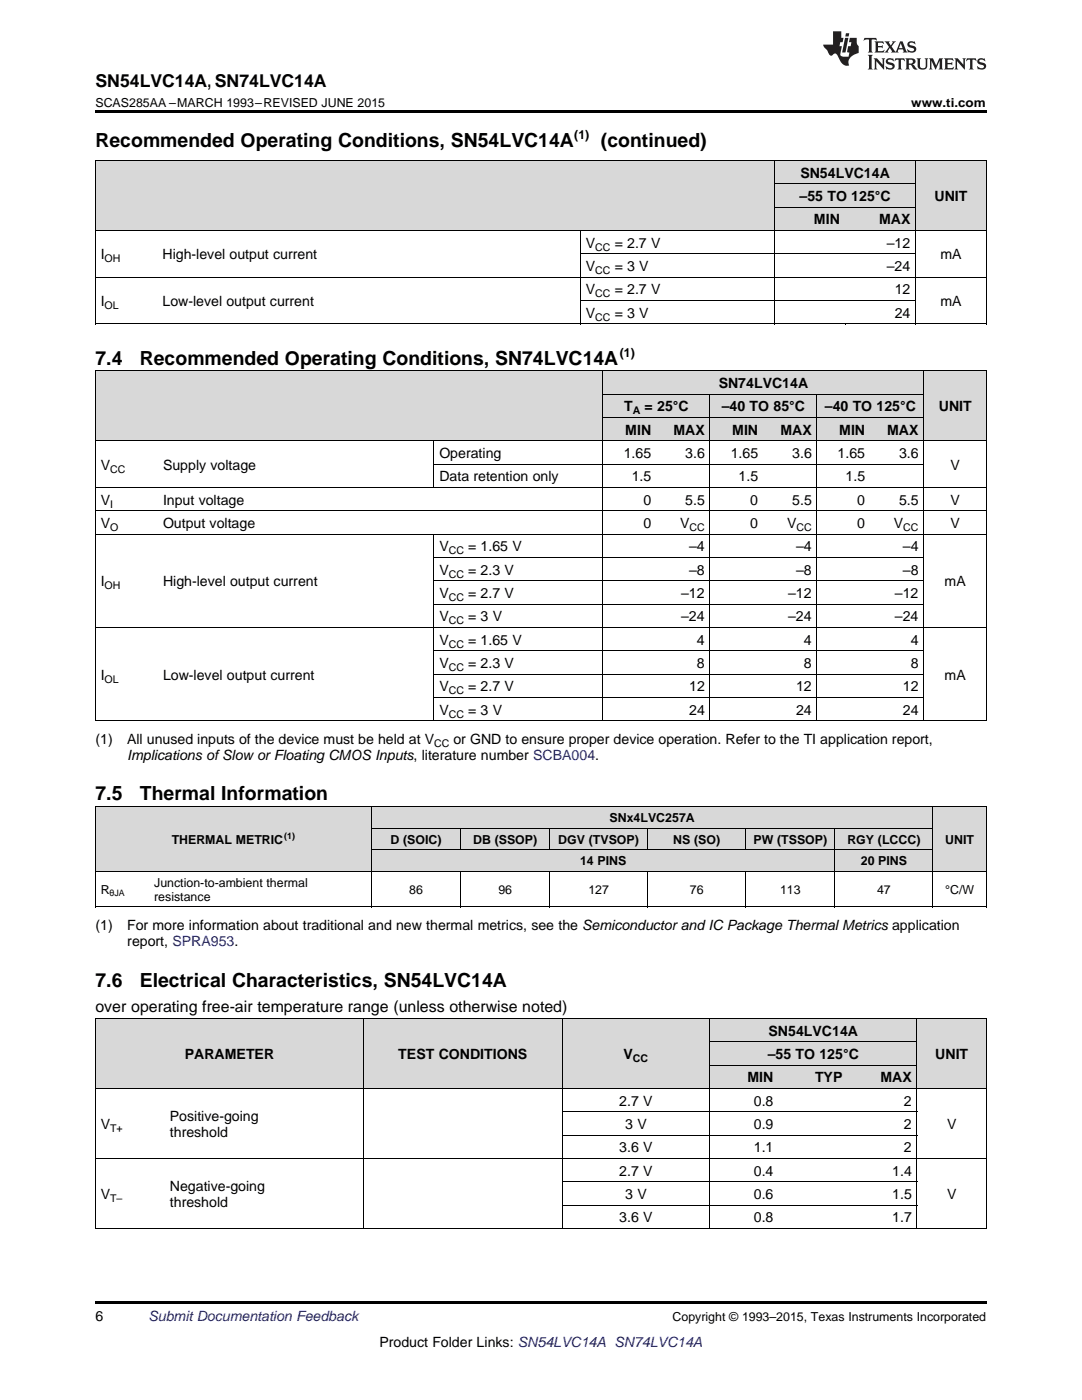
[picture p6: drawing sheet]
<svg xmlns="http://www.w3.org/2000/svg" width="216mm" height="279mm" viewBox="0 0 216 279" stroke-linecap="round" stroke-linejoin="round" font-family="sans-serif">
<g fill="#d8d8d8">
<path d="M19 203.3h13.8v14h-13.8z"/>
<path d="M32.8 203.3h39.7v14h-39.7z"/>
<path d="M72.5 203.3h39.8v14h-39.8z"/>
<path d="M112.3 203.3h29.3v14h-29.3z"/>
<path d="M141.6 212.6h13.8v4.7h-13.8z"/>
<path d="M155.4 212.6h13.8v4.7h-13.8z"/>
<path d="M169.2 212.6h13.8v4.7h-13.8z"/>
<path d="M183 203.3h13.8v14h-13.8z"/>
<path d="M141.6 208h13.8v4.6h-13.8z"/>
<path d="M155.4 208h13.8v4.6h-13.8z"/>
<path d="M169.2 208h13.8v4.6h-13.8z"/>
<path d="M141.6 203.3h13.8v4.7h-13.8z"/>
<path d="M155.4 203.3h13.8v4.7h-13.8z"/>
<path d="M169.2 203.3h13.8v4.7h-13.8z"/>
<path d="M19 161h10.7v12.9h-10.7z"/>
<path d="M29.7 161h44.5v12.9h-44.5z"/>
<path d="M74.2 169.6h17.7v4.3h-17.7z"/>
<path d="M91.9 169.6h17.8v4.3h-17.8z"/>
<path d="M109.7 169.6h19.6v4.3h-19.6z"/>
<path d="M129.3 169.6h19.5v4.3h-19.5z"/>
<path d="M148.8 169.6h17.8v4.3h-17.8z"/>
<path d="M166.6 169.6h19.6v4.3h-19.6z"/>
<path d="M186.2 161h10.6v12.9h-10.6z"/>
<path d="M74.2 165.3h17.7v4.3h-17.7z"/>
<path d="M91.9 165.3h17.8v4.3h-17.8z"/>
<path d="M109.7 165.3h19.6v4.3h-19.6z"/>
<path d="M129.3 165.3h19.5v4.3h-19.5z"/>
<path d="M148.8 165.3h17.8v4.3h-17.8z"/>
<path d="M166.6 165.3h19.6v4.3h-19.6z"/>
<path d="M74.2 161h17.7v4.3h-17.7z"/>
<path d="M91.9 161h17.8v4.3h-17.8z"/>
<path d="M109.7 161h19.6v4.3h-19.6z"/>
<path d="M129.3 161h19.5v4.3h-19.5z"/>
<path d="M148.8 161h17.8v4.3h-17.8z"/>
<path d="M166.6 161h19.6v4.3h-19.6z"/>
<path d="M19 74h12.5v14h-12.5z"/>
<path d="M31.5 74h55.1v14h-55.1z"/>
<path d="M86.6 74h33.8v14h-33.8z"/>
<path d="M120.4 83.4h10.7v4.6h-10.7z"/>
<path d="M131.1 83.4h10.6v4.6h-10.6z"/>
<path d="M141.7 83.4h10.7v4.6h-10.7z"/>
<path d="M152.4 83.4h10.7v4.6h-10.7z"/>
<path d="M163.1 83.4h10.6v4.6h-10.6z"/>
<path d="M173.7 83.4h10.7v4.6h-10.7z"/>
<path d="M184.4 74h12.4v14h-12.4z"/>
<path d="M120.4 78.7h10.7v4.7h-10.7z"/>
<path d="M131.1 78.7h10.6v4.7h-10.6z"/>
<path d="M141.7 78.7h10.7v4.7h-10.7z"/>
<path d="M152.4 78.7h10.7v4.7h-10.7z"/>
<path d="M163.1 78.7h10.6v4.7h-10.6z"/>
<path d="M173.7 78.7h10.7v4.7h-10.7z"/>
<path d="M120.4 74h10.7v4.7h-10.7z"/>
<path d="M131.1 74h10.6v4.7h-10.6z"/>
<path d="M141.7 74h10.7v4.7h-10.7z"/>
<path d="M152.4 74h10.7v4.7h-10.7z"/>
<path d="M163.1 74h10.6v4.7h-10.6z"/>
<path d="M173.7 74h10.7v4.7h-10.7z"/>
<path d="M19 32.1h12.4v14h-12.4z"/>
<path d="M31.4 32.1h84.5v14h-84.5z"/>
<path d="M115.9 32.1h38.7v14h-38.7z"/>
<path d="M154.6 41.4h14.1v4.7h-14.1z"/>
<path d="M168.7 41.4h14v4.7h-14z"/>
<path d="M182.7 32.1h14.1v14h-14.1z"/>
<path d="M154.6 36.8h14.1v4.6h-14.1z"/>
<path d="M168.7 36.8h14v4.6h-14z"/>
<path d="M154.6 32.1h14.1v4.7h-14.1z"/>
<path d="M168.7 32.1h14v4.7h-14z"/>
</g>
<g fill="#000">
<path d="M19 22h177.8v.5h-177.8zM19 64.7h.2zM115.7 64.7h.2zM154.5 64.7h.1zM168.6 64.7h.1zM182.6 64.7h.1zM196.7 64.7h.1zM19 143.9h.2zM86.5 143.9h.1zM120.3 143.9h.1zM131 143.9h.1zM141.6 143.9h.1z"/>
<path d="M152.3 143.9h.1zM162.9 143.9h.2zM173.6 143.9h.1zM184.3 143.9h.1zM196.7 143.9h.1zM19 181h.2zM74 181h.2zM91.8 181h.1zM109.6 181h.1zM129.2 181h.1zM148.7 181h.1zM166.5 181h.1z"/>
<path d="M186.1 181h.1zM196.7 181h.1zM19 259.7h177.8v.5h-177.8z"/>
</g>
<g fill="none" stroke="#000" stroke-width=".2">
<path d="M19 32h177.8M19.1 32.1v32.6M154.5 32.1v32.6M154.6 36.7h28.1M182.7 32.1v32.6M196.8 32.1v32.6M19 55.3h177.8M19 46h177.8M115.8 46v18.7M115.9 60h66.8M115.9 50.7h66.8M154.6 41.4h28.1"/>
<path d="M19 74h177.8M19 64.6h177.8M19.1 74v69.9M120.3 74v69.9M120.4 78.7h64M141.7 78.7v65.2M163 78.7v65.2M184.3 74v69.9M196.8 74v69.9M19 97.3h177.8M19 88h177.8M86.6 88v9.3"/>
<path d="M86.6 92.6h97.8M120.4 83.3h64M19 106.6h177.8M19 101.9h177.8M86.6 106.6v37.3M86.6 115.9h97.8M86.6 111.2h97.8M19 125.2h177.8M86.6 139.2h97.8M86.6 134.5h97.8M86.6 129.9h97.8M86.6 120.6h97.8"/>
<path d="M19 143.8h177.8M19 161h177.8v20M19 173.9h177.8M19.1 161v20M74.1 161v20M74.2 169.6h112M74.2 165.3h112M91.9 165.3v4.3M91.9 173.9v7.1M109.7 165.3v4.3M109.7 173.9v7.1M129.2 165.3v4.3"/>
<path d="M129.2 173.9v7.1M148.8 165.3v4.3M148.8 173.9v7.1M166.6 165.3v15.7M186.1 161v20M19 181h177.8M19 217.2h177.8M19 203.3h177.8M19.1 203.3v41.9M72.5 203.3v41.9M112.2 203.3v41.9M141.6 203.3v41.9"/>
<path d="M141.6 212.6h41.4M141.6 207.9h41.4M183 203.3v41.9M196.8 203.3v41.9M19 231.2h177.8M112.3 235.8h70.7M112.3 226.5h70.7M112.3 221.9h70.7M19 245.2h177.8M112.3 240.5h70.7"/>
</g>
<g fill="#231f20">
<path d="M172.5 7.6l-.1 .5 .4-.2h.6v.1v2.1l-.2 .4h.9l-.2-.4v-2.1l.1-.1h.5l.5 .2-.2-.5zM174.5 8.3l.2 .3v1.5l-.2 .4h1.8l.2-.6a1.04 1.04 0 0 1-1.3 .2v-.7h.6l.3 .2v-.6l-.3 .2h-.6v-.6l.8-.1 .4 .3-.2-.5zM176.5 8.3l.9 1.1-.9 1.1h.8l-.2-.2 .4-.7 .5 .7-.2 .2h1.5l-.2-.2 .2-.4h.9l.1 .4-.2 .2h1l-.3-.3-.7-1.9h-.5l-.9 2-.8-1 .9-1h-.8l.1 .3-.4 .5-.3-.6 .1-.2zM179.7 8.6l.4 1h-.7zM181.3 8.4a.63 .63 0 0 0-.2 .7 .63 .63 0 0 0 .6 .4l.6 .2 .1 .2a.75 .75 0 0 1-.7 .4 .75 .75 0 0 1-.6-.5l.1 .7 .1-.1a1.11 1.11 0 0 0 1.5-.6 1.13 1.13 0 0 0-1.2-.8l-.1-.4a1.04 1.04 0 0 1 1.2 .2l-.2-.5-.2 .1-.4-.2zM173.2 10.9l.2 .4v2.2l-.2 .4h1l-.3-.4v-2.2l.3-.4zM174.3 11.6l.3 .4v1.5l-.3 .4h.8l-.2-.4v-1.3l1.5 1.7v-1.9l.2-.4h-.7l.2 .4v.9l-1.1-1.3zM177 11.8a.62 .62 0 0 0-.2 .7 .62 .62 0 0 0 .6 .4l.6 .1 .1 .3a.76 .76 0 0 1-.7 .3 .76 .76 0 0 1-.7-.4l.2 .7 .1-.1a1.11 1.11 0 0 0 1.5-.6 1.13 1.13 0 0 0-1.2-.8l-.1-.4a1.04 1.04 0 0 1 1.2 .2l-.2-.6-.2 .1-.5-.1zM178.7 11.6l-.2 .6a.61 .61 0 0 1 .8-.3v1.6l-.2 .4h.9l-.2-.4v-1.6a.63 .63 0 0 1 .7 .3l-.1-.6zM180.6 11.6l.3 .4v1.5l-.3 .4h1l-.2-.2-.1-.8 .6 .2a.76 .76 0 0 0 1.2 .7l-1-1a.58 .58 0 0 0 .6-.5 .58 .58 0 0 0-.5-.6zM181.4 11.9h.1a.45 .45 0 0 1 .5 .1 .45 .45 0 0 1 .1 .5l-.8 .2zM182.9 11.6l.2 .2a2.17 2.17 0 0 0 .3 1.9 .99 .99 0 0 0 1.6-.6v-1.1l.2-.4h-.7l.2 .2a1.92 1.92 0 0 1-.2 1.8 .6 .6 0 0 1-.9-.5v-1.1l.2-.4zM185.4 11.6l.2 .4v1.5l-.2 .4h.7l-.2-.4v-1.4l.8 1.8 .8-1.8v1.4l-.2 .4h.9l-.2-.4v-1.5l.2-.4h-.8l-.6 1.5-.6-1.5zM188.4 11.6l.2 .4v1.5l-.2 .4h1.8l.1-.6a1.04 1.04 0 0 1-1.2 .1v-.6h.5l.4 .2v-.6l-.4 .2h-.5v-.7h.8l.3 .3-.1-.6zM190.5 11.6l.2 .4v1.5l-.2 .4h.7l-.2-.4v-1.3l1.5 1.7v-1.9l.2-.4h-.7l.2 .4v.9l-1.1-1.3zM192.9 11.6l-.1 .6a.61 .61 0 0 1 .7-.3l.1 1.6-.3 .4h1l-.3-.4 .1-1.6a.63 .63 0 0 1 .7 .3l-.1-.6zM195.2 11.8a.62 .62 0 0 0-.2 .7 .62 .62 0 0 0 .6 .4l.6 .1 .1 .3a.76 .76 0 0 1-.7 .3 .76 .76 0 0 1-.6-.4l.1 .7 .1-.1a1.11 1.11 0 0 0 1.6-.6 1.13 1.13 0 0 0-1.3-.8l-.1-.4a1.04 1.04 0 0 1 1.2 .2l-.1-.6-.2 .1-.5-.1z"/>
<path d="M166.2 6.3v2.6h-1.9v.4l.8 .9a.91 .91 0 0 0 1 .8 .56 .56 0 0 1 .5-.3 .56 .56 0 0 1 .5 .3l.4 .8a1.53 1.53 0 0 0 1.9 1.2 1.54 1.54 0 0 1 1-2.1l.9-.3v-1.4a1.52 1.52 0 0 1-.4-1.6h-1.3l-.2 .8h.5l-.2 .8h-.5l-.1 1v.2l.4 .1-.2 .8a1.93 1.93 0 0 1-1.6-.3l.3-1.8h-.5l.2-.8h.4l.2-.8h-.4v-1.3zM168.6 7.6l-.6 2.9h.7l.6-2.9zM168.8 6.6l-.1 .7h.6l.2-.7z"/>
</g>
<g font-size="3.9">
<text x="19" y="29.3">Recommended Operating Conditions, SN54LVC14A</text>
<text x="119.9" y="29.3">(continued)</text>
<text x="19" y="72.8">7.4</text>
<text x="27.9" y="72.8">Recommended Operating Conditions, SN74LVC14A</text>
<text x="19" y="159.7">7.5</text>
<text x="27.9" y="159.7">Thermal Information</text>
<text x="19" y="196.9">7.6</text>
<text x="27.9" y="196.9">Electrical Characteristics, SN54LVC14A</text>
</g>
<text font-size="3.5" x="19" y="17.3">SN54LVC14A, SN74LVC14A</text>
<text font-size="3.2" x="19" y="202">over operating free-air temperature range (unless otherwise noted)</text>
<g font-size="2.8">
<text x="159.7" y="35.5">SN54LVC14A</text>
<text x="159.6" y="40.1">–55 TO</text>
<text x="169.9" y="40.1">125°C</text>
<text x="186.5" y="40.1">UNIT</text>
<text x="162.4" y="44.8">MIN</text>
<text x="175.4" y="44.8">MAX</text>
<text x="20.1" y="51.8">I</text>
<text x="32.4" y="51.8">High-level output current</text>
<text x="116.9" y="49.5">V</text>
<text x="122.7" y="49.5">= 2.7 V</text>
<text x="177" y="49.5">–12</text>
<text x="187.6" y="51.8">mA</text>
<text x="116.9" y="54.1">V</text>
<text x="116.9" y="58.8">V</text>
<text x="122.7" y="54.1">= 3 V</text>
<text x="122.7" y="58.8">= 2.7 V</text>
<text x="177" y="54.1">–24</text>
<text x="178.5" y="58.8">12</text>
<text x="20.1" y="61.1">I</text>
<text x="32.4" y="61.1">Low-level output current</text>
<text x="116.9" y="63.4">V</text>
<text x="122.7" y="63.4">= 3 V</text>
<text x="178.5" y="63.4">24</text>
<text x="187.6" y="61.1">mA</text>
<text x="143.4" y="77.4">SN74LVC14A</text>
<text x="124.6" y="82.1">T</text>
<text x="128.6" y="82.1">=</text>
<text x="131.1" y="82.1">25°C</text>
<text x="144" y="82.1">–40 TO 85°C</text>
<text x="164.6" y="82.1">–40 TO</text>
<text x="174.9" y="82.1">125°C</text>
<text x="187.3" y="82.1">UNIT</text>
<text x="124.8" y="86.7">MIN</text>
<text x="134.4" y="86.7">MAX</text>
<text x="146.1" y="86.7">MIN</text>
<text x="155.7" y="86.7">MAX</text>
<text x="167.5" y="86.7">MIN</text>
<text x="177" y="86.7">MAX</text>
<text x="20.1" y="93.7">V</text>
<text x="32.5" y="93.7">Supply voltage</text>
<text x="87.7" y="91.4">Operating</text>
<text x="124.5" y="91.4">1.65</text>
<text x="136.7" y="91.4">3.6</text>
<text x="145.8" y="91.4">1.65</text>
<text x="158.1" y="91.4">3.6</text>
<text x="167.1" y="91.4">1.65</text>
<text x="179.4" y="91.4">3.6</text>
<text x="189.7" y="93.7">V</text>
<text x="20.1" y="100.7">V</text>
<text x="32.5" y="100.7">Input voltage</text>
<text x="87.7" y="96.1">Data retention only</text>
<text x="126" y="96.1">1.5</text>
<text x="128.4" y="100.7">0</text>
<text x="136.7" y="100.7">5.5</text>
<text x="147.4" y="96.1">1.5</text>
<text x="149.7" y="100.7">0</text>
<text x="158.1" y="100.7">5.5</text>
<text x="168.7" y="96.1">1.5</text>
<text x="171.1" y="100.7">0</text>
<text x="179.4" y="100.7">5.5</text>
<text x="189.7" y="100.7">V</text>
<text x="20.1" y="105.4">V</text>
<text x="32.5" y="105.4">Output voltage</text>
<text x="128.4" y="105.4">0</text>
<text x="135.7" y="105.4">V</text>
<text x="149.7" y="105.4">0</text>
<text x="157.1" y="105.4">V</text>
<text x="171.1" y="105.4">0</text>
<text x="178.4" y="105.4">V</text>
<text x="189.7" y="105.4">V</text>
<text x="87.7" y="110">V</text>
<text x="93.4" y="110">= 1.65 V</text>
<text x="137.5" y="110">–4</text>
<text x="158.9" y="110">–4</text>
<text x="180.2" y="110">–4</text>
<text x="20.1" y="117">I</text>
<text x="32.5" y="117">High-level output current</text>
<text x="87.7" y="114.7">V</text>
<text x="87.7" y="119.3">V</text>
<text x="93.4" y="114.7">= 2.3 V</text>
<text x="93.4" y="119.3">= 2.7 V</text>
<text x="135.9" y="119.3">–12</text>
<text x="137.5" y="114.7">–8</text>
<text x="157.3" y="119.3">–12</text>
<text x="158.9" y="114.7">–8</text>
<text x="178.6" y="119.3">–12</text>
<text x="180.2" y="114.7">–8</text>
<text x="188.5" y="117">mA</text>
<text x="87.7" y="124">V</text>
<text x="93.4" y="124">= 3 V</text>
<text x="135.9" y="124">–24</text>
<text x="157.3" y="124">–24</text>
<text x="178.6" y="124">–24</text>
<text x="87.7" y="128.7">V</text>
<text x="93.4" y="128.7">= 1.65 V</text>
<text x="139.1" y="128.7">4</text>
<text x="160.4" y="128.7">4</text>
<text x="181.7" y="128.7">4</text>
<text x="20.1" y="135.6">I</text>
<text x="32.5" y="135.6">Low-level output current</text>
<text x="87.7" y="133.3">V</text>
<text x="87.7" y="138">V</text>
<text x="93.4" y="133.3">= 2.3 V</text>
<text x="93.4" y="138">= 2.7 V</text>
<text x="137.5" y="138">12</text>
<text x="139.1" y="133.3">8</text>
<text x="158.9" y="138">12</text>
<text x="160.4" y="133.3">8</text>
<text x="180.2" y="138">12</text>
<text x="181.7" y="133.3">8</text>
<text x="188.5" y="135.6">mA</text>
<text x="87.7" y="142.6">V</text>
<text x="93.4" y="142.6">= 3 V</text>
<text x="137.5" y="142.6">24</text>
<text x="158.9" y="142.6">24</text>
<text x="180.2" y="142.6">24</text>
<text x="19" y="148.5">(1)</text>
<text x="25.4" y="148.5">All unused inputs of the device must be held at V</text>
<text x="90.5" y="148.5">or GND to ensure proper device operation. Refer to the TI application report,</text>
<text x="25.4" y="151.7">Implications ofSlow or Floating CMOS Inputs, literature number SCBA004.</text>
<text x="19" y="185.6">(1)</text>
<text x="25.4" y="185.6">For more information about traditional and new thermal metrics, see the Semiconductor and IC Package Thermal Metrics application</text>
<text x="25.4" y="188.8">report, SPRA953.</text>
<text x="153.4" y="206.7">SN54LVC14A</text>
<text x="36.9" y="211.3">PARAMETER</text>
<text x="79.5" y="211.3">TEST CONDITIONS</text>
<text x="124.4" y="211.3">V</text>
<text x="153.2" y="211.3">–55 TO 125°</text>
<text x="169.4" y="211.3">C</text>
<text x="186.6" y="211.3">UNIT</text>
<text x="123.6" y="220.7">2.7 V</text>
<text x="149.2" y="216">MIN</text>
<text x="150.4" y="220.7">0.8</text>
<text x="162.6" y="216">TYP</text>
<text x="175.7" y="216">MAX</text>
<text x="180.4" y="220.7">2</text>
<text x="20.1" y="225.3">V</text>
<text x="33.9" y="223.7">Positive-going</text>
<text x="33.9" y="226.9">threshold</text>
<text x="124.8" y="225.3">3 V</text>
<text x="150.4" y="225.3">0.9</text>
<text x="180.4" y="225.3">2</text>
<text x="189" y="225.3">V</text>
<text x="123.6" y="230">3.6 V</text>
<text x="150.4" y="230">1.1</text>
<text x="180.4" y="230">2</text>
<text x="20.1" y="239.3">V</text>
<text x="33.9" y="237.7">Negative-going</text>
<text x="123.6" y="234.6">2.7 V</text>
<text x="124.8" y="239.3">3 V</text>
<text x="150.4" y="234.6">0.4</text>
<text x="150.4" y="239.3">0.6</text>
<text x="178" y="234.6">1.4</text>
<text x="178" y="239.3">1.5</text>
<text x="189" y="239.3">V</text>
<text x="33.9" y="240.9">threshold</text>
<text x="123.6" y="243.9">3.6 V</text>
<text x="150.4" y="243.9">0.8</text>
<text x="178" y="243.9">1.7</text>
<text x="19" y="263.6">6</text>
<text x="75.7" y="268.9">Product Folder Links: SN54LVC14A SN74LVC14A</text>
</g>
<text font-size="2.8" fill="#0000c8" x="29.6" y="263.6">Submit Documentation Feedback</text>
<g font-size="2.5">
<text x="19" y="21.4">SCAS285AA –MARCH 1993–REVISED JUNE 2015</text>
<text x="181.8" y="21.4">www.ti.com</text>
<text x="114.6" y="27.7">(1)</text>
<text x="123.7" y="71.2">(1)</text>
<text x="121.6" y="164">SNx4LVC257A</text>
<text x="34.3" y="168.3">THERMAL METRIC</text>
<text x="77.9" y="168.3">D (SOIC)</text>
<text x="94.4" y="168.3">DB (SSOP)</text>
<text x="111.4" y="168.3">DGV (TVSOP)</text>
<text x="115.7" y="172.6">14 PINS</text>
<text x="134.3" y="168.3">NS (SO)</text>
<text x="150.4" y="168.3">PW (TSSOP)</text>
<text x="169.1" y="168.3">RGY (LCCC)</text>
<text x="171.8" y="172.6">20 PINS</text>
<text x="188.6" y="168.3">UNIT</text>
<text x="20.1" y="178.4">R</text>
<text x="30.8" y="177">Junction-to-ambient thermal</text>
<text x="30.8" y="179.8">resistance</text>
<text x="81.7" y="178.4">86</text>
<text x="99.4" y="178.4">96</text>
<text x="117.4" y="178.4">127</text>
<text x="137.7" y="178.4">76</text>
<text x="155.6" y="178.4">113</text>
<text x="175" y="178.4">47</text>
<text x="188.6" y="178.4">°C/W</text>
<text x="134.2" y="263.6">Copyright © 1993–2015, Texas Instruments Incorporated</text>
</g>
<g font-size="2.1">
<text x="20.9" y="52.4">OH</text>
<text x="118.8" y="50">CC</text>
<text x="118.8" y="54.7">CC</text>
<text x="118.8" y="59.3">CC</text>
<text x="20.9" y="61.7">OL</text>
<text x="118.8" y="64">CC</text>
<text x="126.3" y="82.7">A</text>
<text x="22" y="94.3">CC</text>
<text x="22" y="101.3">I</text>
<text x="22" y="105.9">O</text>
<text x="137.6" y="105.9">CC</text>
<text x="158.9" y="105.9">CC</text>
<text x="180.2" y="105.9">CC</text>
<text x="89.5" y="110.6">CC</text>
<text x="20.9" y="117.6">OH</text>
<text x="89.5" y="115.3">CC</text>
<text x="89.5" y="119.9">CC</text>
<text x="89.5" y="124.6">CC</text>
<text x="89.5" y="129.2">CC</text>
<text x="20.9" y="136.2">OL</text>
<text x="89.5" y="133.9">CC</text>
<text x="89.5" y="138.5">CC</text>
<text x="89.5" y="143.2">CC</text>
<text x="86.6" y="149">CC</text>
<text x="126.3" y="211.9">CC</text>
<text x="22" y="225.9">T+</text>
<text x="22" y="239.9">T–</text>
</g>
<g font-size="1.8">
<text x="56.7" y="167.4">(1)</text>
<text x="21.9" y="178.9">θJA</text>
</g>
</svg>
